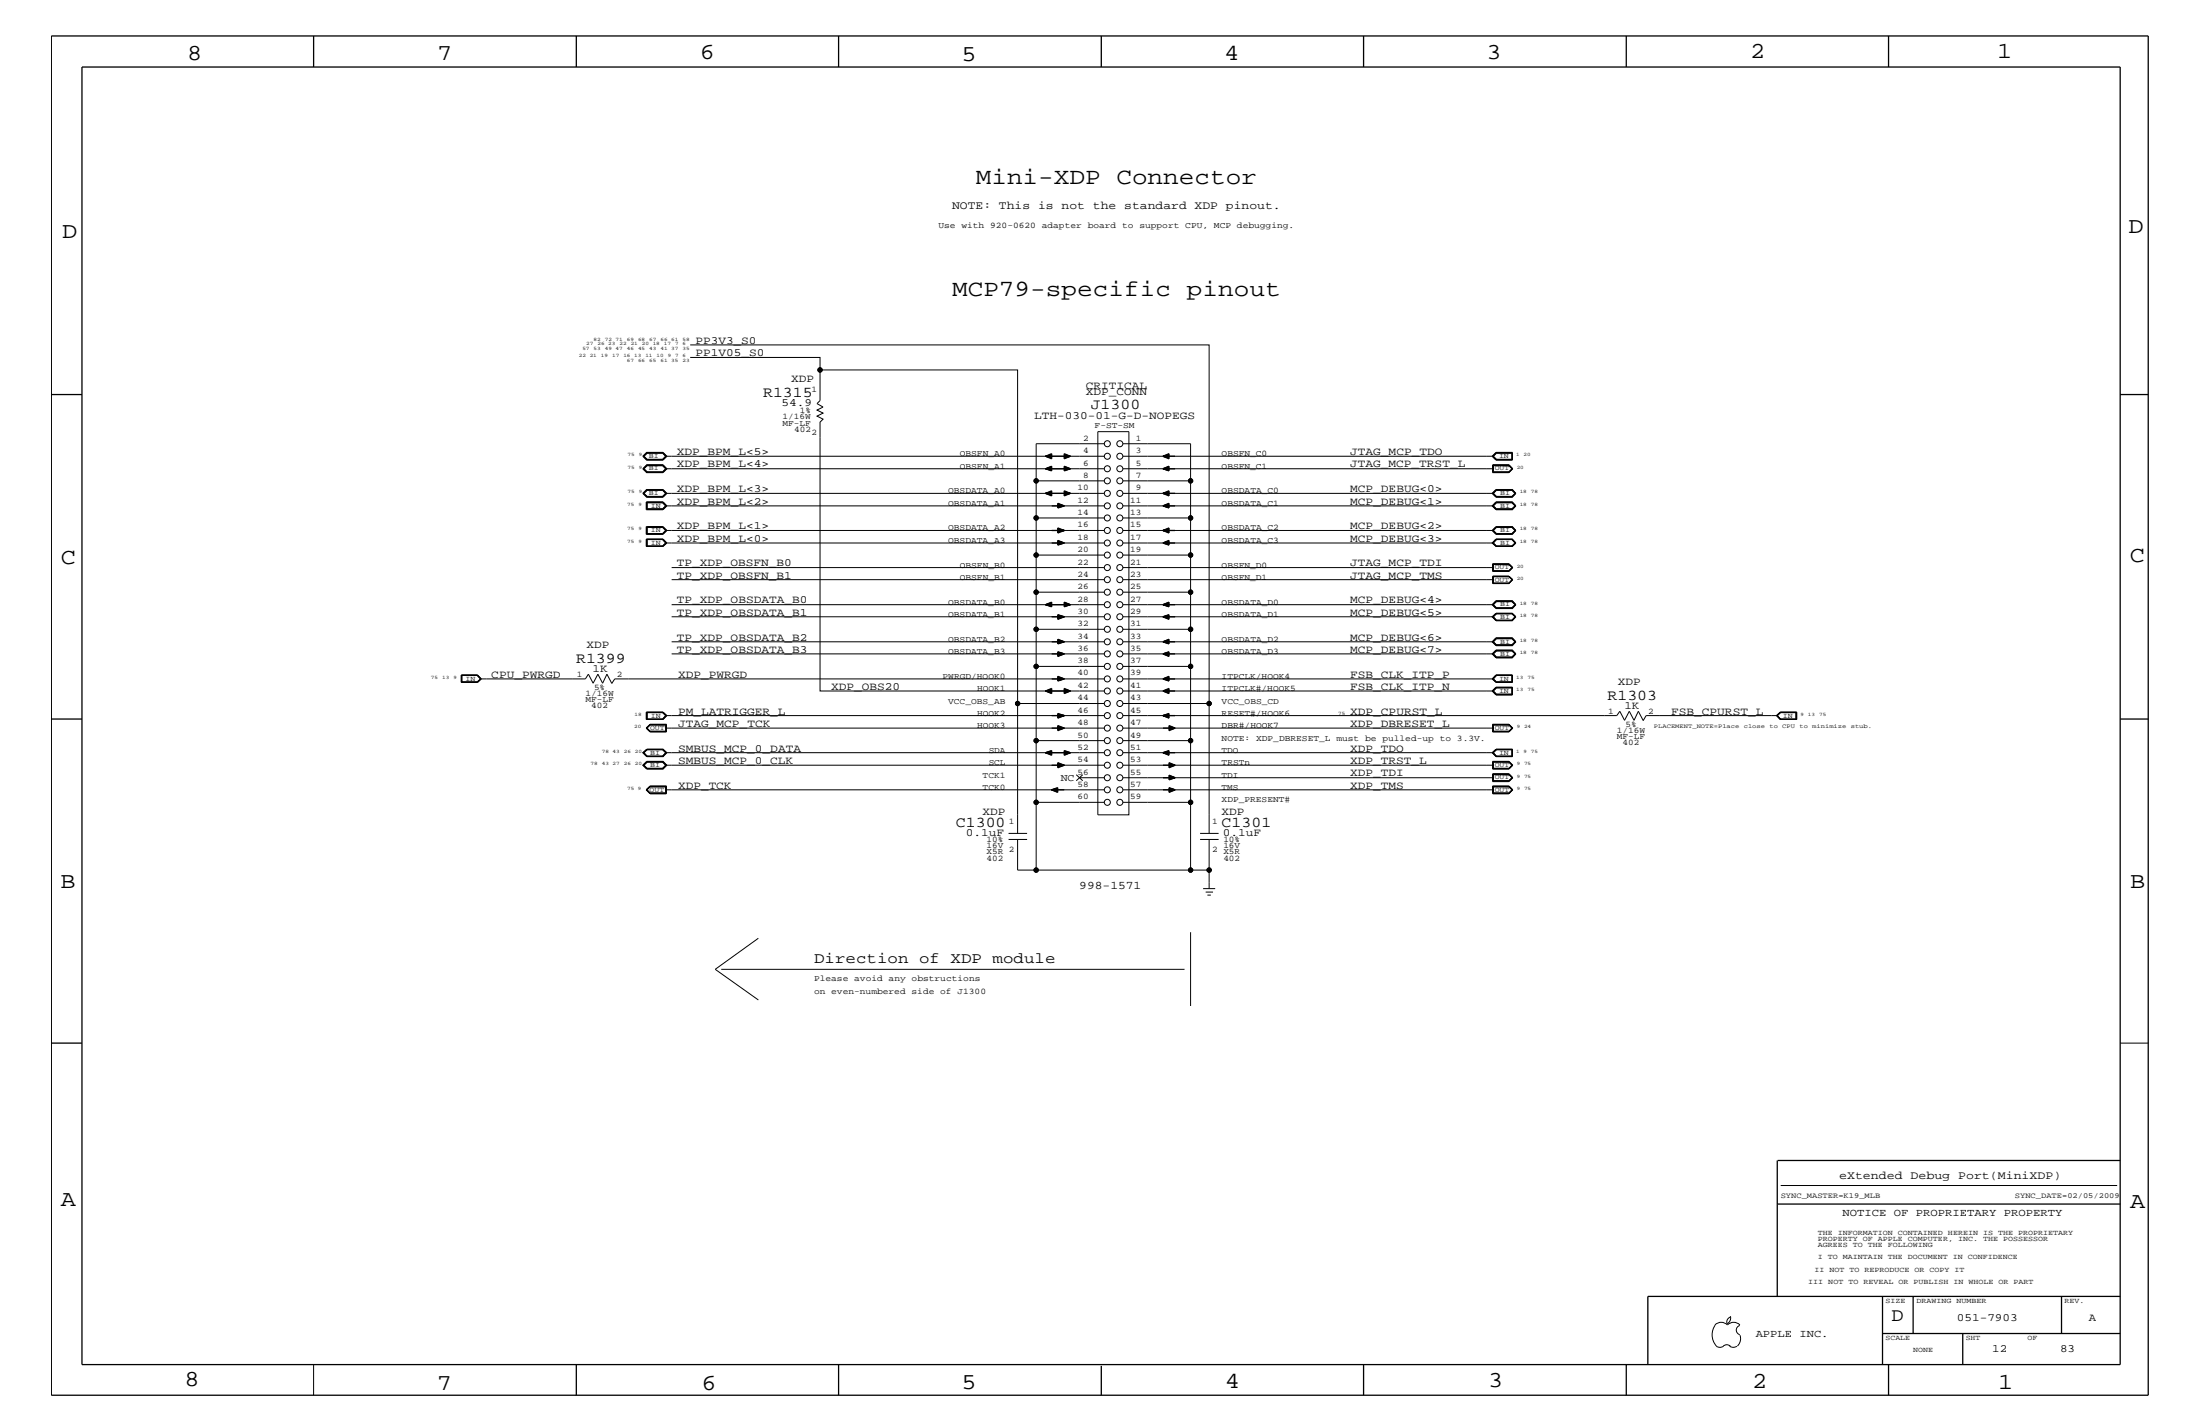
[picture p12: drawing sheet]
<svg xmlns="http://www.w3.org/2000/svg" width="432mm" height="279mm" viewBox="0 0 432 279" stroke-linecap="round" stroke-linejoin="round" font-family="sans-serif">
<g fill="none" stroke="#000" stroke-width=".2">
<path d="M135.5 67.7h101.8v70.3h-16.9M135.5 70.1h25.5v2.5M126.2 89.5l.7-.7h3.2l.8 .7-.8 .8h-3.2zM126.2 92l.7-.8h3.2l.8 .8-.8 .7h-3.2zM126.2 96.8l.7-.8h3.2l.8 .8-.8 .8h-3.2zM126.2 89.5l.8-.7h3.1l.7 .7-.7 .7h-3.1zM126.2 92l.8-.8h3.1l.7 .8-.7 .7h-3.1zM126.2 96.8l.8-.7h3.1l.7 .7-.7 .7h-3.1zM126.4 96.8l.6-.6h3l.6 .6-.6 .6h-3zM126.8 98.5h3.3l.8 .8-.8 .7h-3.3zM126.9 98.5v1.4h3.2l.7-.6-.7-.8M127 88.9h3l.6 .6-.6 .6h-3l-.6-.6z"/>
<path d="M127 88.8h3l.7 .7-.7 .7h-3l-.7-.7zM127 91.4h3l.6 .6-.6 .6h-3l-.6-.6zM127 91.3h3l.7 .7-.7 .7h-3l-.7-.7zM127 96.1h3l.7 .7-.7 .7h-3l-.7-.7zM127 98.6h3l.7 .7-.7 .6h-3zM127 98.7h3l.6 .6M130.6 89.5h86.1M130.6 92h86.1M130.6 96.8h86.1M130.6 99.3l-.6 .6M130.6 99.3h86.1M203.4 94.3v7.3h13.3"/>
<path d="M203.4 94.3h13.3M215.5 84.7h6.1v75.2h-6.1zM216.7 87.1h-13.3v7.2M220.4 87.1h13.3v7.2h-13.3M220.4 89.5h72.7M220.4 92h72.7M220.4 96.8h72.7M220.4 99.3h72.7M233.7 94.3v7.3h-13.3M292.9 96.8l.7-.8h3.2l.7 .8-.7 .8h-3.2zM292.9 89.5l.7-.7h3.2v1.5h-3.2zM292.9 96.8l.7-.7h3.2l.7 .7-.7 .7h-3.2z"/>
<path d="M292.9 91.2h3.3l.7 .8-.7 .7h-3.3zM293 91.2v1.5h3.2l.6-.7M293 91.3h3.2l.6 .7M293.1 96.8l.6-.6h3.1l.5 .6-.5 .6h-3.1zM293.1 91.4h3.1l.6 .6-.6 .6h-3.1zM293.6 98.5h3.2l.7 .8M293.6 98.5l-.7 .8 .7 .6h3.2l.7-.6M293.6 98.5l-.7 .8 .7 .7h3.2l.7-.7M293.7 96.1h3.1l.6 .7-.6 .7h-3.1l-.7-.7zM293.7 98.7h3.1l.5 .6-.5 .6h-3.1l-.6-.6zM293.7 98.6h3.1l.6 .7-.6 .6h-3.1l-.7-.6zM293.7 88.8l-.7 .7 .7 .7"/>
<path d="M296.2 91.2l.6 .8M296.8 88.9h-3.1l-.6 .6 .6 .6h3.1M296.8 88.8v1.4M296.8 88.8h-3.2l-.7 .7 .7 .7h3.2M126.8 103.3h3.3l.8 .8-.8 .7h-3.3zM126.9 103.4h3.2l.7 .7-.7 .7h-3.2zM126.9 105.8v1.4M127 103.4v1.4M127 103.5h3l.6 .6M130 105.9h-3v1.2h3M130 103.4l.7 .7-.7 .7M130 105.9l.7 .6-.7 .6"/>
<path d="M130 105.9l.6 .6M130.1 105.8h-3.3v1.4h3.3M130.1 105.8l.8 .7-.8 .7M130.1 105.8l.7 .7-.7 .7M130.6 104.1l-.6 .6h-3M130.6 104.1h86.1M130.6 106.5l-.6 .6M130.6 106.5h86.1M131.8 111.4h84.9M131.8 113.7h84.9M131.8 118.6h84.9M203.4 101.6v7.3"/>
<path d="M203.4 116.2v7.3M216.7 108.9h-13.3v7.3h13.3M220.4 104.1h72.7M220.4 106.5h72.7M220.4 111.4h72.7M220.4 113.7h72.7M220.4 118.6h72.7M220.4 116.2h13.3M233.7 116.2v7.3h-13.3M233.7 101.6v7.3h-13.3M233.7 108.9v7.3M292.9 104.1l.7-.8h3.2l.7 .8-.7 .7h-3.2z"/>
<path d="M292.9 104.1l.7-.7h3.2l.7 .7-.7 .7h-3.2zM292.9 110.6h3.3l.7 .8-.7 .7h-3.3zM293 110.7h3.2l.6 .7-.6 .6h-3.2zM293 113.1v1.4M293 114.4h3.2M293 113.1h3.2M293.1 104.1l.6-.6h3.1l.5 .6-.5 .6h-3.1zM293.1 110.8h3.1l.6 .6-.6 .6h-3.1zM293.1 113.1v1.3M293.6 105.8h3.2l.7 .7M293.6 105.8l-.7 .7 .7 .7M293.6 117.9h3.2l.7 .7"/>
<path d="M293.6 117.9l-.7 .7 .7 .7h3.2l.7-.7M293.6 117.9l-.7 .7 .7 .8h3.2l.7-.8M293.7 103.4h3.1l.6 .7-.6 .7h-3.1l-.7-.7zM293.7 105.9h3.1l.5 .6-.5 .6h-3.1M293.7 105.9h3.1l.6 .6-.6 .6h-3.1M293.7 105.9l-.7 .6 .7 .6M293.7 105.9l-.6 .6 .6 .6M293.7 118.1h3.1l.5 .5-.5 .6h-3.1l-.6-.6zM293.7 118h3.1l.6 .6-.6 .7h-3.1l-.7-.7zM296.2 113.1h-3.3v1.4h3.3M296.2 113.1l.7 .6-.7 .8M296.2 113.1l.6 .6"/>
<path d="M296.2 113.1l.6 .6-.6 .7M296.8 113.7l-.6 .8M296.8 113.7l-.6 .7M297.5 106.5l-.7 .7h-3.2M90.6 132.4v1.5M90.6 132.5h3.1l.6 .7M90.7 132.5v1.3M93.6 132.5l.7 .7M93.7 132.4h-3.2v1.5h3.2M93.7 132.4l.8 .8-.8 .7M93.7 132.4l.7 .8-.7 .7M94.3 133.2l-.7 .6"/>
<path d="M94.3 133.2l-.6 .6h-3.1M94.3 133.2h20.6l.6-.9 .9 1.8 .9-1.8 1 1.8 .8-1.8 1 1.8M126.9 139.7v1.5M130 139.8h-3v1.3h3M130 139.8l.7 .6-.7 .7M130 139.8l.6 .6M130.1 139.7h-3.3v1.5h3.3M130.1 139.7l.8 .7-.8 .8M130.1 139.7l.7 .7-.7 .8M131.8 121h84.9M131.8 125.9h84.9M131.8 128.3h84.9"/>
<path d="M199.7 138v25.5M203.4 123.5v7.3h13.3M203.4 123.5h13.3M203.4 130.8v14.5M216.7 135.6h-55.7v-52.8l.5-.6-1.1-.6 1.1-.5-1.1-.6 1.1-.6-1.1-.7 .6-.6v-6h38.7v65.4h17M216.7 133.2h-96l-.6 .9M220.4 133.2h72.7M220.4 121h72.7M220.4 125.9h72.7M220.4 128.3h72.7M220.4 135.6h72.7M233.7 130.8v14.5h-13.3"/>
<path d="M233.7 123.5v7.3h-13.3M237.3 138v25.5M292.9 135.6l.7-.8h3.2v1.5h-3.2zM293 128.3l.7-.6h3.1l.6 .6-.6 .7h-3.1zM293.1 128.3l.6-.6h3.1l.5 .6-.5 .6h-3.1zM293.6 120.3h3.2l.7 .7M293.6 120.3l-.7 .7 .7 .8M293.6 125.2h3.2l.7 .7M293.6 125.2l-.7 .7 .7 .7h3.2l.7-.7M293.6 125.2l-.7 .7 .7 .8h3.2l.7-.8M293.6 132.4h3.2v1.5h-3.2M293.6 132.4l-.7 .8 .7 .7"/>
<path d="M293.7 120.4h3.1l.5 .6-.5 .7h-3.1M293.7 120.4h3.1l.6 .6-.6 .7h-3.1M293.7 120.4l-.7 .6 .7 .7M293.7 120.4l-.6 .6 .6 .7M293.7 125.3h3.1l.5 .6-.5 .6h-3.1l-.6-.6zM293.7 125.3h3.1l.6 .6-.6 .6h-3.1l-.7-.6zM293.7 132.5l-.6 .7 .6 .6M293.7 132.5h3.1v1.3h-3.1M293.7 134.9l-.7 .7 .7 .7h3.1v-1.4M293.7 132.5l-.7 .7 .7 .6M296.8 135h-3.1l-.6 .6 .6 .6h3.1M296.8 134.9h-3.2l-.7 .7 .7 .7"/>
<path d="M297.5 121l-.7 .8h-3.2M297.5 128.3l-.7-.7h-3.2l-.7 .7 .7 .8M297.5 128.3l-.7 .8h-3.2M297.5 128.3l-.7-.8h-3.2l-.7 .8 .7 .8M349.4 139.8h3.2v1.3h-3.2l-.6-.7zM349.4 139.7l-.7 .7 .7 .8M349.4 139.7h3.2v1.5h-3.2M349.5 139.8l-.7 .6 .7 .7M352.5 139.8v1.3M126.2 150.1l.7-.7h3.2l.8 .7-.8 .8h-3.2zM126.2 147.7l.7-.7h3.2l.8 .7-.8 .7h-3.2zM126.2 147.7l.8-.7h3.1l.7 .7-.7 .7h-3.1z"/>
<path d="M126.8 142.9l.8-.8h3.2v1.5h-3.2zM126.8 155l.8-.8h3.2v1.5h-3.2zM126.8 155l.8-.7h3.1v1.4M126.8 142.9l.8 .6M127 149.5h3l.7 .6-.7 .7h-3M127 149.5h3.1l.7 .6-.7 .7h-3.1M127 149.5l-.8 .6 .8 .7M127 149.5l-.7 .6 .7 .7M127 147.1h3l.6 .6h86.1M127 147.1h3l.7 .6-.7 .7h-3M127 147.1l-.7 .6 .7 .7M127 147.1l-.6 .6 .6 .7"/>
<path d="M127 142.9l.6-.6h3v1.2h-3zM127.6 154.4l-.7 .6 .7 .6h3.1M127.6 154.4l-.6 .6 .6 .6h3v-1.2M127.6 142.2h3.1v1.3h-3.1M127.6 154.4h3.1M127.6 142.2l-.8 .7M127.6 142.2l-.7 .7 .7 .6M130.6 150.1l-.6 .6h-3l-.6-.6 .6-.6h3l.6 .6h86.1M130.6 147.7l-.6 .7h-3M130.6 155h86.1M130.6 140.4h86.1M130.6 142.9h86.1"/>
<path d="M130.6 140.4l-.6 .7M203.4 157.4v13.3h30.3M203.4 145.3v12.1h13.3M203.4 145.3h13.3M211.2 152l1.3 1.2M211.8 152.6h4.9M212.5 152l-1.3 1.2M220.4 155h72.7M220.4 140.4h96.9l.6-.8 1 1.7 .9-1.7 .9 1.7 .9-1.7 .9 1.7M220.4 142.9h72.7M220.4 147.7h72.7M220.4 150.1h72.7"/>
<path d="M220.4 152.6h72.7M233.7 157.4v13.3h3.6M233.7 145.3v12.1h-13.3M292.9 154.2h3.3l.7 .8-.7 .7h-3.3zM292.9 142.1h3.3l.7 .8-.7 .7h-3.3zM292.9 149.4h3.3l.7 .7-.7 .8h-3.3zM292.9 151.8h3.3l.7 .8-.7 .8h-3.3zM293 154.4h3.2M293 142.2h3.2l.6 .7-.6 .6h-3.2zM293 149.5h3.2l.6 .6-.6 .7h-3.2zM293 151.8v1.5h3.2l.6-.7M293 153.2h3.2"/>
<path d="M293 151.9h3.2l.6 .7M293.1 154.4v1.2h3.1l.6-.6-.6-.6M293.1 142.3h3.1l.6 .6-.6 .6h-3.1zM293.1 149.5h3.1l.6 .6-.6 .6h-3.1zM293.1 153.2v-1.2h3.1l.6 .6-.6 .6M293.6 147h3.2v1.4h-3.2M293.6 147l-.7 .7 .7 .7M293.7 147.1l-.6 .6 .6 .7M293.7 147.1h3.1v1.3h-3.1M293.7 147.1l-.7 .6 .7 .7M296.2 151.8l.6 .8M296.2 154.4l.6 .6"/>
<path d="M296.8 155l-.6 .6h-3.2M296.8 155l-.6-.7h-3.2v1.4M296.8 152.6l-.6 .6M296.8 155l-.6 .7M348.8 140.4h-25.7l-.6 1M198 164.7h3.6M198 163.5h3.6M199.7 164.7v6h3.7M235.5 164.7h3.7M235.5 163.5h3.7M236.1 174.4h2.4M236.6 175h1.5"/>
<path d="M237 175.6h.7M237.3 164.7v9.7M141.6 190.2h90.9M148.8 184.1l-8.4 6.1 8.4 6M233.7 182.9v14.5M416.1 204.7h5.5M349.5 232.6h66M336.6 260a1.69 1.69 0 0 1 2.4 0 1.72 1.72 0 0 1 2.5 0M339.6 258.3l.1 .3a1.27 1.27 0 0 1-.7 1.1M339.6 258.4a.99 .99 0 0 0-.6 1.4M61.6 267.7v6.1M336.6 260a3.3 3.3 0 0 0 .3 4.1"/>
<path d="M336.9 264.1l.7 .3 .7-.3M338.2 264.1l.7-.3 .7 .3M339.5 264.1l.7 .3 .7-.3M341.5 260.1a.93 .93 0 0 0-.7 .9 .93 .93 0 0 0 .7 .9M341.5 262l.1 .7a1.99 1.99 0 0 1-.6 1.4"/>
<circle cx="161" cy="72.6" r=".42"/>
<circle cx="203.4" cy="94.3" r=".42"/>
<circle cx="217.3" cy="99.3" r=".59"/>
<circle cx="217.3" cy="89.5" r=".59"/>
<circle cx="217.3" cy="92" r=".59"/>
<circle cx="217.3" cy="94.3" r=".59"/>
<circle cx="217.3" cy="96.8" r=".59"/>
<circle cx="217.3" cy="87.1" r=".59"/>
<circle cx="219.8" cy="89.5" r=".59"/>
<circle cx="219.8" cy="92" r=".59"/>
<circle cx="219.8" cy="99.3" r=".59"/>
<circle cx="219.8" cy="94.3" r=".59"/>
<circle cx="219.8" cy="87.1" r=".59"/>
<circle cx="219.8" cy="96.8" r=".59"/>
<circle cx="233.7" cy="94.3" r=".42"/>
<circle cx="203.4" cy="101.6" r=".42"/>
<circle cx="203.4" cy="108.9" r=".42"/>
<circle cx="203.4" cy="116.2" r=".42"/>
<circle cx="217.3" cy="108.9" r=".59"/>
<circle cx="217.3" cy="116.2" r=".59"/>
<circle cx="217.3" cy="118.6" r=".59"/>
<circle cx="217.3" cy="104.1" r=".59"/>
<circle cx="217.3" cy="101.6" r=".59"/>
<circle cx="217.3" cy="111.4" r=".59"/>
<circle cx="217.3" cy="106.5" r=".59"/>
<circle cx="217.3" cy="113.7" r=".59"/>
<circle cx="219.8" cy="116.2" r=".59"/>
<circle cx="219.8" cy="118.6" r=".59"/>
<circle cx="219.8" cy="108.9" r=".59"/>
<circle cx="219.8" cy="111.4" r=".59"/>
<circle cx="219.8" cy="104.1" r=".59"/>
<circle cx="219.8" cy="101.6" r=".59"/>
<circle cx="219.8" cy="113.7" r=".59"/>
<circle cx="219.8" cy="106.5" r=".59"/>
<circle cx="233.7" cy="101.6" r=".42"/>
<circle cx="233.7" cy="108.9" r=".42"/>
<circle cx="233.7" cy="116.2" r=".42"/>
<circle cx="199.7" cy="138" r=".42"/>
<circle cx="203.4" cy="130.8" r=".42"/>
<circle cx="203.4" cy="123.5" r=".42"/>
<circle cx="217.3" cy="125.9" r=".59"/>
<circle cx="217.3" cy="135.6" r=".59"/>
<circle cx="217.3" cy="138" r=".59"/>
<circle cx="217.3" cy="121" r=".59"/>
<circle cx="217.3" cy="130.8" r=".59"/>
<circle cx="217.3" cy="128.3" r=".59"/>
<circle cx="217.3" cy="133.2" r=".59"/>
<circle cx="217.3" cy="123.5" r=".59"/>
<circle cx="219.8" cy="125.9" r=".59"/>
<circle cx="219.8" cy="138" r=".59"/>
<circle cx="219.8" cy="135.6" r=".59"/>
<circle cx="219.8" cy="130.8" r=".59"/>
<circle cx="219.8" cy="128.3" r=".59"/>
<circle cx="219.8" cy="121" r=".59"/>
<circle cx="219.8" cy="123.5" r=".59"/>
<circle cx="219.8" cy="133.2" r=".59"/>
<circle cx="233.7" cy="130.8" r=".42"/>
<circle cx="233.7" cy="123.5" r=".42"/>
<circle cx="237.3" cy="138" r=".42"/>
<circle cx="203.4" cy="145.3" r=".42"/>
<circle cx="203.4" cy="157.4" r=".42"/>
<circle cx="217.3" cy="155" r=".59"/>
<circle cx="217.3" cy="150.1" r=".59"/>
<circle cx="217.3" cy="140.4" r=".59"/>
<circle cx="217.3" cy="145.3" r=".59"/>
<circle cx="217.3" cy="152.6" r=".59"/>
<circle cx="217.3" cy="142.9" r=".59"/>
<circle cx="217.3" cy="147.7" r=".59"/>
<circle cx="217.3" cy="157.4" r=".59"/>
<circle cx="219.8" cy="145.3" r=".59"/>
<circle cx="219.8" cy="150.1" r=".59"/>
<circle cx="219.8" cy="140.4" r=".59"/>
<circle cx="219.8" cy="155" r=".59"/>
<circle cx="219.8" cy="152.6" r=".59"/>
<circle cx="219.8" cy="142.9" r=".59"/>
<circle cx="219.8" cy="157.4" r=".59"/>
<circle cx="219.8" cy="147.7" r=".59"/>
<circle cx="233.7" cy="145.3" r=".42"/>
<circle cx="233.7" cy="157.4" r=".42"/>
<circle cx="203.4" cy="170.7" r=".42"/>
<circle cx="233.7" cy="170.7" r=".42"/>
<circle cx="237.3" cy="170.7" r=".42"/>
</g>
<g fill="none" stroke="#000" stroke-width=".25">
<path d="M10.1 7.1h411.5v266.7h-411.5zM16.1 13.2h400v254.5h-400zM61.6 7.1v6.1M113.1 7.1v6.1M164.6 7.1v6.1M216.2 7.1v6.1M267.6 7.1v6.1M319.2 7.1v6.1M370.7 7.1v6.1M10.1 77.4h6M416.1 77.4h5.5M205.2 89.5l1.2-.5v1z"/>
<path d="M205.2 92l1.2-.5v.9zM205.2 96.8l1.2-.5v1zM205.2 96.8l1.2 .1M205.2 96.8h4.9M205.2 96.8l1.2 .3M205.2 89.5l1.2 .2M205.2 89.5h4.9M205.2 89.5l1.2 .3M205.2 89.5l1.2 .4M205.2 92h4.9M205.2 92l1.2 .1M205.2 92l1.2 .2"/>
<path d="M205.2 92l1.2 .3M206.4 96.7l-1.2 .1M206.4 96.5l-1.2 .3M206.4 89.4l-1.2 .1M206.4 89.3l-1.2 .2M206.4 89.2l-1.2 .3M206.4 91.8l-1.2 .2M206.4 91.7l-1.2 .3M206.4 91.6l-1.2 .4M206.4 99.3h2.5M207.6 98.7l1.3 .6-1.3 .4zM207.6 98.8l1.3 .5"/>
<path d="M207.6 99.1l1.3 .2M207.6 99l1.3 .3M208.9 89l1.2 .5-1.2 .5zM208.9 91.5l1.2 .5-1.2 .4zM208.9 96.3l1.2 .5-1.2 .5zM208.9 96.7l1.2 .1M208.9 96.5l1.2 .3M208.9 89.4l1.2 .1M208.9 89.2l1.2 .3M208.9 89.3l1.2 .2M208.9 91.8l1.2 .2M208.9 91.6l1.2 .4"/>
<path d="M208.9 91.7l1.2 .3M208.9 99.3h-1.3M208.9 99.3l-1.3 .3M208.9 99.3l-1.3 .2M210.1 96.8l-1.2 .1M210.1 96.8l-1.2 .3M210.1 89.5l-1.2 .2M210.1 89.5l-1.2 .3M210.1 89.5l-1.2 .4M210.1 92l-1.2 .1M210.1 92l-1.2 .2M210.1 92l-1.2 .3"/>
<path d="M228.3 89.5l1.1-.5v1zM228.3 92l1.1-.5v.9zM228.3 96.8l1.1-.5v1zM228.3 99.3l1.1-.6v1zM228.3 96.8h2.3M228.3 89.5h2.3M228.3 89.5l1.1 .2M228.3 89.5l1.1 .4M228.3 89.5l1.1 .3M228.3 92h2.3M228.3 92l1.1 .1M228.3 92l1.1 .3"/>
<path d="M228.3 92l1.1 .2M228.3 96.8l1.1 .1M228.3 96.8l1.1 .3M228.3 99.3h2.3M228.3 99.3h1.1M228.3 99.3l1.1 .3M228.3 99.3l1.1 .2M229.4 89.2l-1.1 .3M229.4 89.4l-1.1 .1M229.4 89.3l-1.1 .2M229.4 91.6l-1.1 .4M229.4 91.8l-1.1 .2"/>
<path d="M229.4 91.7l-1.1 .3M229.4 96.5l-1.1 .3M229.4 96.7l-1.1 .1M229.4 98.8l-1.1 .5M229.4 99.1l-1.1 .2M229.4 99l-1.1 .3M205.2 118.6l1.2-.5v1zM205.2 118.6h4.9M205.2 118.6l1.2 .1M205.2 118.6l1.2 .3M205.2 118.6l1.2 .4M206.4 106.5h2.5"/>
<path d="M206.4 118.5l-1.2 .1M206.4 118.4l-1.2 .2M206.4 118.2l-1.2 .4M206.4 104.1h2.5M207.6 103.6l1.3 .5-1.3 .5zM207.6 106l1.3 .5-1.3 .5zM207.6 106.1l1.3 .4M207.6 106.4l1.3 .1M207.6 106.3l1.3 .2M207.6 103.7l1.3 .4M207.6 104l1.3 .1M207.6 103.8l1.3 .3"/>
<path d="M208.9 118.1l1.2 .5-1.2 .5zM208.9 106.5l-1.3 .1M208.9 106.5l-1.3 .4M208.9 106.5l-1.3 .2M208.9 118.5l1.2 .1M208.9 118.2l1.2 .4M208.9 118.4l1.2 .2M208.9 104.1l-1.3 .1M208.9 104.1l-1.3 .3M208.9 104.1l-1.3 .2M210.1 118.6l-1.2 .1M210.1 118.6l-1.2 .3"/>
<path d="M210.1 118.6l-1.2 .4M228.3 104.1l1.1-.5v1zM228.3 106.5l1.1-.5v1zM228.3 118.6l1.1-.5v1zM228.3 118.6h2.3M228.3 118.6l1.1 .1M228.3 118.6l1.1 .4M228.3 118.6l1.1 .3M228.3 106.5h2.3M228.3 106.5l1.1 .1M228.3 106.5l1.1 .4M228.3 106.5l1.1 .2"/>
<path d="M228.3 104.1h2.3M228.3 104.1l1.1 .1M228.3 104.1l1.1 .3M228.3 104.1l1.1 .2M229.4 118.2l-1.1 .4M229.4 118.5l-1.1 .1M229.4 118.4l-1.1 .2M229.4 106.1l-1.1 .4M229.4 106.4l-1.1 .1M229.4 106.3l-1.1 .2M229.4 103.7l-1.1 .4M229.4 104l-1.1 .1"/>
<path d="M229.4 103.8l-1.1 .3M205.2 135.6l1.2 .1M205.2 135.6l1.2-.5v1zM205.2 135.6h4.9M205.2 135.6l1.2 .2M205.2 135.6l1.2 .4M206.4 135.5l-1.2 .1M206.4 135.3l-1.2 .3M206.4 135.2l-1.2 .4M206.4 133.2h2.5M206.4 121h2.5M206.4 128.3h2.5"/>
<path d="M206.4 125.9h2.5M207.6 120.6l1.3 .4-1.3 .5zM207.6 125.4l1.3 .5-1.3 .5zM207.6 127.9l1.3 .4-1.3 .5zM207.6 132.7l1.3 .5-1.3 .4zM207.6 140l1.3 .4-1.3 .5zM207.6 132.8l1.3 .4M207.6 133l1.3 .2M207.6 120.7l1.3 .3M207.6 120.9l1.3 .1M207.6 120.8l1.3 .2M207.6 128l1.3 .3"/>
<path d="M207.6 128.2l1.3 .1M207.6 125.5l1.3 .4M207.6 125.8l1.3 .1M207.6 125.7l1.3 .2M208.9 135.5l1.2 .1M208.9 135.1l1.2 .5-1.2 .5zM208.9 135.2l1.2 .4M208.9 135.3l1.2 .3M208.9 133.2l-1.3 .1M208.9 133.2l-1.3 .3M208.9 133.2l-1.3 .2M208.9 121l-1.3 .2"/>
<path d="M208.9 121l-1.3 .4M208.9 121l-1.3 .3M208.9 128.3l-1.3 .2M208.9 128.3l-1.3 .4M208.9 128.3l-1.3 .3M208.9 125.9l-1.3 .1M208.9 125.9l-1.3 .4M208.9 125.9l-1.3 .3M210.1 135.6l-1.2 .1M210.1 135.6l-1.2 .2M210.1 135.6l-1.2 .4M228.3 121l1.1-.4v.9z"/>
<path d="M228.3 125.9l1.1-.5v1zM228.3 128.3l1.1-.4v.9zM228.3 133.2l1.1-.5v.9zM228.3 135.6l1.1-.5v1zM228.3 135.6h2.3M228.3 133.2h2.3M228.3 121h2.3M228.3 121l1.1 .2M228.3 121l1.1 .4M228.3 121l1.1 .3M228.3 128.3h2.3M228.3 133.2l1.1 .1"/>
<path d="M228.3 133.2l1.1 .3M228.3 133.2l1.1 .2M228.3 135.6l1.1 .1M228.3 135.6l1.1 .4M228.3 135.6l1.1 .2M228.3 125.9h2.3M228.3 128.3l1.1 .2M228.3 128.3l1.1 .4M228.3 128.3l1.1 .3M228.3 125.9l1.1 .1M228.3 125.9l1.1 .4M228.3 125.9l1.1 .3"/>
<path d="M229.4 120.7l-1.1 .3M229.4 120.9l-1.1 .1M229.4 120.8l-1.1 .2M229.4 132.8l-1.1 .4M229.4 133l-1.1 .2M229.4 135.2l-1.1 .4M229.4 135.5l-1.1 .1M229.4 135.3l-1.1 .3M229.4 128l-1.1 .3M229.4 128.2l-1.1 .1M229.4 125.5l-1.1 .4M229.4 125.8l-1.1 .1"/>
<path d="M229.4 125.7l-1.1 .2M10.1 141.1h6M205.2 147.7h4.9M205.2 147.7l1.2-.4v.9zM205.2 147.7l1.2 .2M205.2 147.7l1.2 .4M206.4 142.9h2.5M206.4 155l1.2-.5v1zM206.4 155h2.5M206.4 155l1.2 .1M206.4 155l1.2 .4M206.4 155l1.2 .2"/>
<path d="M206.4 150.1h2.5M206.4 140.4h2.5M206.4 147.6l-1.2 .1M206.4 147.5l-1.2 .2M206.4 147.3l-1.2 .4M207.6 142.4l1.3 .5-1.3 .5zM207.6 149.6l1.3 .5-1.3 .6zM207.6 154.6l-1.2 .4M207.6 154.9l-1.2 .1M207.6 154.7l-1.2 .3M207.6 149.8l1.3 .3M207.6 150.1h1.3"/>
<path d="M207.6 149.9l1.3 .2M207.6 142.5l1.3 .4M207.6 142.8l1.3 .1M207.6 142.6l1.3 .3M207.6 140.1l1.3 .3M207.6 140.3l1.3 .1M207.6 140.2l1.3 .2M208.9 147.3l1.2 .4-1.2 .5zM208.9 150.1l-1.3 .1M208.9 150.1l-1.3 .4M208.9 150.1l-1.3 .3M208.9 147.6l1.2 .1"/>
<path d="M208.9 147.3l1.2 .4M208.9 147.5l1.2 .2M208.9 142.9l-1.3 .1M208.9 142.9l-1.3 .3M208.9 142.9l-1.3 .2M208.9 140.4l-1.3 .2M208.9 140.4l-1.3 .4M208.9 140.4l-1.3 .3M210.1 147.7l-1.2 .2M210.1 147.7l-1.2 .4M228.3 147.7h2.3M228.3 140.4l1.1-.4v.9z"/>
<path d="M228.3 147.7l1.1-.4v.9zM228.3 147.7l1.1 .2M228.3 147.7l1.1 .4M228.3 142.9h2.3M228.3 155h2.3M228.3 150.1h2.3M228.3 140.4h2.3M228.3 140.4l1.1 .2M228.3 140.4l1.1 .4M228.3 140.4l1.1 .3M228.3 152.6h2.3M229.4 142.4l1.2 .5-1.2 .5z"/>
<path d="M229.4 149.6l1.2 .5-1.2 .6zM229.4 152.1l1.2 .5-1.2 .4zM229.4 154.5l1.2 .5-1.2 .5zM229.4 147.3l-1.1 .4M229.4 147.6l-1.1 .1M229.4 147.5l-1.1 .2M229.4 142.5l1.2 .4M229.4 142.8l1.2 .1M229.4 142.6l1.2 .3M229.4 149.8l1.2 .3M229.4 150.1h1.2M229.4 149.9l1.2 .2"/>
<path d="M229.4 140.1l-1.1 .3M229.4 140.3l-1.1 .1M229.4 140.2l-1.1 .2M229.4 152.2l1.2 .4M229.4 152.4l1.2 .2M229.4 152.3l1.2 .3M229.4 154.6l1.2 .4M229.4 154.9l1.2 .1M229.4 154.7l1.2 .3M230.6 142.9l-1.2 .1M230.6 142.9l-1.2 .3M230.6 142.9l-1.2 .2"/>
<path d="M230.6 150.1l-1.2 .1M230.6 150.1l-1.2 .4M230.6 150.1l-1.2 .3M230.6 152.6l-1.2 .1M230.6 152.6l-1.2 .3M230.6 155l-1.2 .1M230.6 155l-1.2 .4M230.6 155l-1.2 .2M416.1 141.1h5.5M10.1 204.7h6M348.8 236.2h67.3M348.8 227.7v26.7"/>
<path d="M348.9 227.7h67.2M369.5 254.4v13.3M375.5 254.4v7.2M404.6 254.4v7.2M416.1 254.4h-92.7v13.3M113.1 267.7v6.1M164.6 267.7v6.1M216.2 268v5.8M267.6 267.7v6.1M319.2 267.7v6.1M369.5 261.6h46.6M370.7 267.7v6.1"/>
<path d="M385.2 261.6v6.1"/>
</g>
<g fill="#000">
<circle cx="161" cy="72.6" r=".42"/>
<circle cx="203.4" cy="94.3" r=".42"/>
<circle cx="233.7" cy="94.3" r=".42"/>
<circle cx="203.4" cy="101.6" r=".42"/>
<circle cx="203.4" cy="108.9" r=".42"/>
<circle cx="203.4" cy="116.2" r=".42"/>
<circle cx="233.7" cy="101.6" r=".42"/>
<circle cx="233.7" cy="108.9" r=".42"/>
<circle cx="233.7" cy="116.2" r=".42"/>
<circle cx="199.7" cy="138" r=".42"/>
<circle cx="203.4" cy="130.8" r=".42"/>
<circle cx="203.4" cy="123.5" r=".42"/>
<circle cx="233.7" cy="130.8" r=".42"/>
<circle cx="233.7" cy="123.5" r=".42"/>
<circle cx="237.3" cy="138" r=".42"/>
<circle cx="203.4" cy="145.3" r=".42"/>
<circle cx="203.4" cy="157.4" r=".42"/>
<circle cx="233.7" cy="145.3" r=".42"/>
<circle cx="233.7" cy="157.4" r=".42"/>
<circle cx="203.4" cy="170.7" r=".42"/>
<circle cx="233.7" cy="170.7" r=".42"/>
<circle cx="237.3" cy="170.7" r=".42"/>
</g>
<g font-size="4.6">
<text x="191.5" y="36.2">Mini-XDP Connector</text>
<text x="186.9" y="58">MCP79-specific pinout</text>
</g>
<g font-size="4.5">
<text x="36.7" y="11.7">8</text>
<text x="85.8" y="11.7">7</text>
<text x="137.3" y="11.5">6</text>
<text x="240.3" y="11.7">4</text>
<text x="291.8" y="11.5">3</text>
<text x="343.5" y="11.5">2</text>
<text x="392" y="11.5">1</text>
<text x="188.7" y="12.1">5</text>
<text x="12.2" y="46.8">D</text>
<text x="417.7" y="45.7">D</text>
<text x="11.9" y="110.6">C</text>
<text x="418" y="110.3">C</text>
<text x="11.9" y="174.3">B</text>
<text x="418.1" y="174.2">B</text>
<text x="11.9" y="236.7">A</text>
<text x="418.1" y="237.1">A</text>
<text x="36.2" y="271.9">8</text>
<text x="85.8" y="272.7">7</text>
<text x="137.7" y="272.7">6</text>
<text x="188.7" y="272.5">5</text>
<text x="240.4" y="272.3">4</text>
<text x="292.1" y="272.2">3</text>
<text x="343.9" y="272.3">2</text>
<text x="392.2" y="272.6">1</text>
</g>
<text font-size="3.7" x="371.3" y="259.3">D</text>
<g font-size="3">
<text x="149.8" y="77.9">R1315</text>
<text x="214.1" y="80.3">J1300</text>
<text x="113.1" y="130.2">R1399</text>
<text x="315.5" y="137.4">R1303</text>
<text x="187.6" y="162.2">C1300</text>
<text x="239.8" y="162.2">C1301</text>
<text x="159.8" y="188.9">Direction of XDP module</text>
</g>
<g font-size="2.3">
<text x="186.9" y="41">NOTE: This is not the standard XDP pinout.</text>
<text x="211.8" y="174.4">998-1571</text>
<text x="361" y="231.3">eXtended Debug Port(MiniXDP)</text>
</g>
<g font-size="2.2">
<text x="136.5" y="69.9">PP1V05_S0</text>
<text x="136.5" y="67.5">PP3V3_S0</text>
<text x="155.3" y="75">XDP</text>
<text x="213.1" y="77.4">XDP_CONN</text>
<text x="213.1" y="76.2">CRITICAL</text>
<text x="153.4" y="79.7">54.9</text>
<text x="202.9" y="82.2">LTH-030-01-G-D-NOPEGS</text>
<text x="132.8" y="89.3">XDP_BPM_L&lt;5&gt;</text>
<text x="265" y="89.3">JTAG_MCP_TDO</text>
<text x="132.8" y="91.7">XDP_BPM_L&lt;4&gt;</text>
<text x="265" y="91.7">JTAG_MCP_TRST_L</text>
<text x="132.8" y="99">XDP_BPM_L&lt;2&gt;</text>
<text x="132.8" y="96.5">XDP_BPM_L&lt;3&gt;</text>
<text x="265" y="99">MCP_DEBUG&lt;1&gt;</text>
<text x="265" y="96.5">MCP_DEBUG&lt;0&gt;</text>
<text x="132.8" y="103.8">XDP_BPM_L&lt;1&gt;</text>
<text x="132.8" y="106.3">XDP_BPM_L&lt;0&gt;</text>
<text x="265" y="106.3">MCP_DEBUG&lt;3&gt;</text>
<text x="265" y="103.8">MCP_DEBUG&lt;2&gt;</text>
<text x="132.8" y="113.6">TP_XDP_OBSFN_B1</text>
<text x="132.8" y="111.1">TP_XDP_OBSFN_B0</text>
<text x="265" y="113.6">JTAG_MCP_TMS</text>
<text x="265" y="111.1">JTAG_MCP_TDI</text>
<text x="132.8" y="118.4">TP_XDP_OBSDATA_B0</text>
<text x="265" y="118.4">MCP_DEBUG&lt;4&gt;</text>
<text x="132.8" y="120.8">TP_XDP_OBSDATA_B1</text>
<text x="132.8" y="125.7">TP_XDP_OBSDATA_B2</text>
<text x="265" y="120.8">MCP_DEBUG&lt;5&gt;</text>
<text x="265" y="125.7">MCP_DEBUG&lt;6&gt;</text>
<text x="115.1" y="127.1">XDP</text>
<text x="116.3" y="131.9">1K</text>
<text x="132.8" y="128">TP_XDP_OBSDATA_B3</text>
<text x="265" y="128">MCP_DEBUG&lt;7&gt;</text>
<text x="96.4" y="133">CPU_PWRGD</text>
<text x="133.1" y="133">XDP_PWRGD</text>
<text x="163.2" y="135.3">XDP_OBS20</text>
<text x="265" y="135.3">FSB_CLK_ITP_N</text>
<text x="265" y="133">FSB_CLK_ITP_P</text>
<text x="317.5" y="134.4">XDP</text>
<text x="133.1" y="140.2">PM_LATRIGGER_L</text>
<text x="133.1" y="142.6">JTAG_MCP_TCK</text>
<text x="265" y="142.6">XDP_DBRESET_L</text>
<text x="265" y="140.2">XDP_CPURST_L</text>
<text x="318.8" y="139.1">1K</text>
<text x="328" y="140.2">FSB_CPURST_L</text>
<text x="133.1" y="149.9">SMBUS_MCP_0_CLK</text>
<text x="133.1" y="147.5">SMBUS_MCP_0_DATA</text>
<text x="265" y="147.5">XDP_TDO</text>
<text x="265" y="149.9">XDP_TRST_L</text>
<text x="133.1" y="154.7">XDP_TCK</text>
<text x="265" y="154.7">XDP_TMS</text>
<text x="265" y="152.3">XDP_TDI</text>
<text x="192.9" y="159.9">XDP</text>
<text x="239.8" y="159.9">XDP</text>
<text x="189.6" y="164.1">0.1uF</text>
<text x="240" y="164.1">0.1uF</text>
<text x="384" y="259.3">051-7903</text>
<text x="410" y="259.3">A</text>
<text x="391" y="265.3">12</text>
<text x="404.3" y="265.3">83</text>
</g>
<g font-size="2.1">
<text x="361.6" y="238.6">NOTICE OF PROPRIETARY PROPERTY</text>
<text x="344.6" y="262.2">APPLE INC.</text>
</g>
<text font-size="2" x="208.2" y="153.2">NC</text>
<g font-size="1.7">
<text x="184.2" y="44.6">Use with 920-0620 adapter board to support CPU, MCP debugging.</text>
<text x="159.3" y="76.8">1</text>
<text x="153.6" y="83.5">MF-LF</text>
<text x="153.6" y="82.2">1/16W</text>
<text x="157" y="81.1">1%</text>
<text x="214.8" y="83.9">F-ST-SM</text>
<text x="155.9" y="84.7">402</text>
<text x="159.3" y="85.3">2</text>
<text x="188.4" y="89.5">OBSFN_A0</text>
<text x="212.6" y="86.5">2</text>
<text x="212.6" y="88.9">4</text>
<text x="222.9" y="86.5">1</text>
<text x="222.9" y="88.9">3</text>
<text x="239.8" y="89.5">OBSFN_C0</text>
<text x="188.4" y="92">OBSFN_A1</text>
<text x="212.6" y="91.4">6</text>
<text x="212.6" y="93.8">8</text>
<text x="222.9" y="91.4">5</text>
<text x="222.9" y="93.8">7</text>
<text x="239.8" y="92">OBSFN_C1</text>
<text x="186.1" y="96.8">OBSDATA_A0</text>
<text x="186.1" y="99.3">OBSDATA_A1</text>
<text x="211.5" y="96.2">10</text>
<text x="211.5" y="98.7">12</text>
<text x="211.5" y="101">14</text>
<text x="221.8" y="98.7">11</text>
<text x="221.8" y="101">13</text>
<text x="222.9" y="96.2">9</text>
<text x="239.8" y="99.3">OBSDATA_C1</text>
<text x="239.8" y="96.8">OBSDATA_C0</text>
<text x="186.1" y="104.1">OBSDATA_A2</text>
<text x="186.1" y="106.5">OBSDATA_A3</text>
<text x="211.5" y="103.5">16</text>
<text x="211.5" y="105.9">18</text>
<text x="221.8" y="103.5">15</text>
<text x="221.8" y="105.9">17</text>
<text x="239.8" y="104.1">OBSDATA_C2</text>
<text x="239.8" y="106.5">OBSDATA_C3</text>
<text x="188.4" y="113.7">OBSFN_B1</text>
<text x="188.4" y="111.4">OBSFN_B0</text>
<text x="211.5" y="108.3">20</text>
<text x="211.5" y="110.8">22</text>
<text x="211.5" y="113.1">24</text>
<text x="221.8" y="108.3">19</text>
<text x="221.8" y="110.8">21</text>
<text x="221.8" y="113.1">23</text>
<text x="239.8" y="113.7">OBSFN_D1</text>
<text x="239.8" y="111.4">OBSFN_D0</text>
<text x="186.1" y="118.6">OBSDATA_B0</text>
<text x="211.5" y="115.6">26</text>
<text x="211.5" y="118.1">28</text>
<text x="221.8" y="115.6">25</text>
<text x="221.8" y="118.1">27</text>
<text x="239.8" y="118.6">OBSDATA_D0</text>
<text x="186.1" y="121">OBSDATA_B1</text>
<text x="186.1" y="125.9">OBSDATA_B2</text>
<text x="211.5" y="120.4">30</text>
<text x="211.5" y="122.9">32</text>
<text x="211.5" y="125.3">34</text>
<text x="221.8" y="120.4">29</text>
<text x="221.8" y="122.9">31</text>
<text x="221.8" y="125.3">33</text>
<text x="239.8" y="121">OBSDATA_D1</text>
<text x="239.8" y="125.9">OBSDATA_D2</text>
<text x="186.1" y="128.3">OBSDATA_B3</text>
<text x="211.5" y="127.7">36</text>
<text x="211.5" y="130.2">38</text>
<text x="221.8" y="127.7">35</text>
<text x="221.8" y="130.2">37</text>
<text x="239.8" y="128.3">OBSDATA_D3</text>
<text x="113.2" y="132.8">1</text>
<text x="114.9" y="137.8">MF-LF</text>
<text x="114.9" y="136.6">1/16W</text>
<text x="116.6" y="135.3">5%</text>
<text x="121.1" y="132.8">2</text>
<text x="185" y="133.2">PWRGD/HOOK0</text>
<text x="191.8" y="135.6">HOOK1</text>
<text x="211.5" y="132.5">40</text>
<text x="211.5" y="135">42</text>
<text x="211.5" y="137.4">44</text>
<text x="221.8" y="132.5">39</text>
<text x="221.8" y="135">41</text>
<text x="221.8" y="137.4">43</text>
<text x="239.8" y="133.2">ITPCLK/HOOK4</text>
<text x="239.8" y="135.6">ITPCLK#/HOOK5</text>
<text x="116" y="139">402</text>
<text x="186.1" y="138">VCC_OBS_AB</text>
<text x="191.8" y="140.4">HOOK2</text>
<text x="191.8" y="142.9">HOOK3</text>
<text x="211.5" y="139.8">46</text>
<text x="211.5" y="142.3">48</text>
<text x="221.8" y="139.8">45</text>
<text x="221.8" y="142.3">47</text>
<text x="239.8" y="140.4">RESET#/HOOK6</text>
<text x="239.8" y="142.9">DBR#/HOOK7</text>
<text x="239.8" y="138">VCC_OBS_CD</text>
<text x="315.6" y="140.1">1</text>
<text x="317.3" y="143.9">1/16W</text>
<text x="319" y="142.6">5%</text>
<text x="323.5" y="140.1">2</text>
<text x="194.1" y="147.7">SDA</text>
<text x="211.5" y="144.7">50</text>
<text x="211.5" y="147.1">52</text>
<text x="211.5" y="149.5">54</text>
<text x="221.8" y="144.7">49</text>
<text x="221.8" y="147.1">51</text>
<text x="221.8" y="149.5">53</text>
<text x="239.8" y="145.3">NOTE: XDP_DBRESET_L must be pulled-up to 3.3V.</text>
<text x="239.8" y="147.7">TDO</text>
<text x="317.3" y="145.1">MF-LF</text>
<text x="318.5" y="146.2">402</text>
<text x="192.9" y="152.6">TCK1</text>
<text x="192.9" y="155">TCK0</text>
<text x="194.1" y="150.1">SCL</text>
<text x="211.5" y="152">56</text>
<text x="211.5" y="154.4">58</text>
<text x="221.8" y="152">55</text>
<text x="221.8" y="154.4">57</text>
<text x="239.8" y="150.1">TRSTn</text>
<text x="239.8" y="155">TMS</text>
<text x="239.8" y="152.6">TDI</text>
<text x="198" y="161.7">1</text>
<text x="211.5" y="156.8">60</text>
<text x="221.8" y="156.8">59</text>
<text x="237.9" y="161.7">1</text>
<text x="239.8" y="157.4">XDP_PRESENT#</text>
<text x="193.6" y="167.6">X5R</text>
<text x="193.6" y="165.3">10%</text>
<text x="193.6" y="166.4">16V</text>
<text x="198" y="167.1">2</text>
<text x="237.9" y="167.1">2</text>
<text x="240.1" y="167.6">X5R</text>
<text x="240.1" y="165.3">10%</text>
<text x="240.1" y="166.4">16V</text>
<text x="193.6" y="168.9">402</text>
<text x="240.1" y="168.9">402</text>
<text x="159.8" y="195">on even-numbered side of J1300</text>
<text x="159.8" y="192.6">Please avoid any obstructions</text>
</g>
<g font-size="1.5">
<text x="349.5" y="235">SYNC_MASTER=K19_MLB</text>
<text x="395.5" y="235">SYNC_DATE=02/05/2009</text>
</g>
<g font-size="1.4">
<text x="127.3" y="89.9">BI</text>
<text x="294.2" y="89.9">IN</text>
<text x="127.3" y="92.3">BI</text>
<text x="293.4" y="92.3">OUT</text>
<text x="127.3" y="97.1">BI</text>
<text x="127.8" y="99.6">IN</text>
<text x="294.5" y="97.1">BI</text>
<text x="294.5" y="99.6">BI</text>
<text x="127.8" y="104.4">IN</text>
<text x="127.8" y="106.9">IN</text>
<text x="294.5" y="104.4">BI</text>
<text x="294.5" y="106.9">BI</text>
<text x="293.4" y="111.7">OUT</text>
<text x="293.4" y="114.2">OUT</text>
<text x="294.5" y="119">BI</text>
<text x="294.5" y="121.4">BI</text>
<text x="294.5" y="126.3">BI</text>
<text x="294.5" y="128.7">BI</text>
<text x="91.4" y="133.5">IN</text>
<text x="294.2" y="133.5">IN</text>
<text x="294.2" y="136">IN</text>
<text x="127.6" y="143.2">OUT</text>
<text x="127.8" y="140.8">IN</text>
<text x="293.4" y="143.2">OUT</text>
<text x="349.9" y="140.8">IN</text>
<text x="127.6" y="148.1">BI</text>
<text x="294.2" y="148.1">IN</text>
<text x="127.5" y="155.4">OUT</text>
<text x="127.6" y="150.5">BI</text>
<text x="293.4" y="150.5">OUT</text>
<text x="293.4" y="152.9">OUT</text>
<text x="293.4" y="155.4">OUT</text>
<text x="356.8" y="242.3">THE INFORMATION CONTAINED HEREIN IS THE PROPRIETARY</text>
<text x="356.8" y="243.5">PROPERTY OF APPLE COMPUTER, INC. THE POSSESSOR</text>
<text x="356.8" y="244.7">AGREES TO THE FOLLOWING</text>
<text x="354.9" y="252">III NOT TO REVEAL OR PUBLISH IN WHOLE OR PART</text>
<text x="356.1" y="249.5">II NOT TO REPRODUCE OR COPY IT</text>
<text x="356.8" y="247.1">I TO MAINTAIN THE DOCUMENT IN CONFIDENCE</text>
<text x="370.1" y="255.6">SIZE</text>
<text x="376.2" y="255.6">DRAWING NUMBER</text>
<text x="405.2" y="255.6">REV.</text>
<text x="370.1" y="262.9">SCALE</text>
<text x="385.8" y="262.9">SHT</text>
<text x="397.9" y="262.9">OF</text>
<text x="375.5" y="265.3">NONE</text>
</g>
<g font-size="1.2">
<text x="324.6" y="142.9">PLACEMENT_NOTE=Place</text>
<text x="342.3" y="142.9">close</text>
<text x="347.3" y="142.9">to</text>
<text x="349.8" y="142.9">CPU</text>
<text x="353.2" y="142.9">to</text>
<text x="355.7" y="142.9">minimize</text>
<text x="363.3" y="142.9">stub.</text>
</g>
<g font-size="1">
<text x="113.6" y="70.1">22 21</text>
<text x="114.3" y="68.6">57</text>
<text x="115.1" y="67.7">27</text>
<text x="116.5" y="68.6">53</text>
<text x="116.5" y="66.8">82</text>
<text x="117.3" y="67.7">26 23</text>
<text x="117.9" y="70.1">19</text>
<text x="118.7" y="66.8">72 71</text>
<text x="118.7" y="68.6">49 47</text>
<text x="120.1" y="70.1">17</text>
<text x="121.6" y="67.7">22</text>
<text x="122.3" y="70.1">16 13</text>
<text x="123" y="71">67</text>
<text x="123" y="68.6">46</text>
<text x="123" y="66.8">69</text>
<text x="123.8" y="67.7">21</text>
<text x="125.2" y="71">66</text>
<text x="125.2" y="66.8">68</text>
<text x="125.2" y="68.6">45</text>
<text x="126" y="67.7">20 18</text>
<text x="126.7" y="70.1">11</text>
<text x="127.4" y="71">65</text>
<text x="127.4" y="68.6">43</text>
<text x="127.4" y="66.8">67</text>
<text x="128.9" y="70.1">10</text>
<text x="129.6" y="71">61 35</text>
<text x="129.6" y="68.6">41 37</text>
<text x="129.6" y="66.8">66 61</text>
<text x="130.3" y="67.7">17</text>
<text x="131.1" y="70.1">9</text>
<text x="132.5" y="70.1">7</text>
<text x="132.5" y="67.7">7</text>
<text x="133.9" y="71">23</text>
<text x="133.9" y="66.8">58</text>
<text x="133.9" y="68.6">35</text>
<text x="133.9" y="70.1">6</text>
<text x="133.9" y="67.7">6</text>
<text x="123.2" y="89.5">75</text>
<text x="125.4" y="89.5">9</text>
<text x="297.6" y="89.5">1</text>
<text x="299" y="89.5">20</text>
<text x="123.2" y="92">75</text>
<text x="125.4" y="92">9</text>
<text x="297.7" y="92">20</text>
<text x="123.1" y="99.3">75</text>
<text x="123.2" y="96.8">75</text>
<text x="125.3" y="99.3">9</text>
<text x="125.4" y="96.8">9</text>
<text x="298.3" y="96.8">18</text>
<text x="298.3" y="99.3">18</text>
<text x="300.5" y="96.8">78</text>
<text x="300.5" y="99.3">78</text>
<text x="123.1" y="104.1">75</text>
<text x="123.1" y="106.5">75</text>
<text x="125.3" y="104.1">9</text>
<text x="125.3" y="106.5">9</text>
<text x="298.3" y="104.1">18</text>
<text x="298.3" y="106.5">18</text>
<text x="300.5" y="104.1">78</text>
<text x="300.5" y="106.5">78</text>
<text x="297.7" y="111.4">20</text>
<text x="297.7" y="113.7">20</text>
<text x="298.3" y="118.6">18</text>
<text x="300.5" y="118.6">78</text>
<text x="298.3" y="121">18</text>
<text x="298.3" y="125.9">18</text>
<text x="300.5" y="121">78</text>
<text x="300.5" y="125.9">78</text>
<text x="298.3" y="128.3">18</text>
<text x="300.5" y="128.3">78</text>
<text x="84.6" y="133.2">75</text>
<text x="86.8" y="133.2">13</text>
<text x="89" y="133.2">9</text>
<text x="297.6" y="133.2">13</text>
<text x="297.6" y="135.6">13</text>
<text x="299.8" y="133.2">75</text>
<text x="299.8" y="135.6">75</text>
<text x="124.5" y="142.9">20</text>
<text x="124.5" y="140.4">18</text>
<text x="262.6" y="140.2">75</text>
<text x="297.7" y="142.9">9</text>
<text x="299.1" y="142.9">24</text>
<text x="353.4" y="140.4">9</text>
<text x="354.8" y="140.4">13</text>
<text x="357" y="140.4">75</text>
<text x="118.1" y="147.7">78 43</text>
<text x="122.4" y="147.7">26</text>
<text x="124.6" y="147.7">20</text>
<text x="297.6" y="147.7">1</text>
<text x="299" y="147.7">9</text>
<text x="300.5" y="147.7">75</text>
<text x="115.9" y="150.1">78</text>
<text x="118.1" y="150.1">43 27</text>
<text x="122.4" y="150.1">26</text>
<text x="123.1" y="155">75 9</text>
<text x="124.6" y="150.1">20</text>
<text x="297.7" y="150.1">9</text>
<text x="297.7" y="152.6">9</text>
<text x="297.7" y="155">9</text>
<text x="299.1" y="150.1">75</text>
<text x="299.1" y="152.6">75</text>
<text x="299.1" y="155">75</text>
</g>
</svg>
